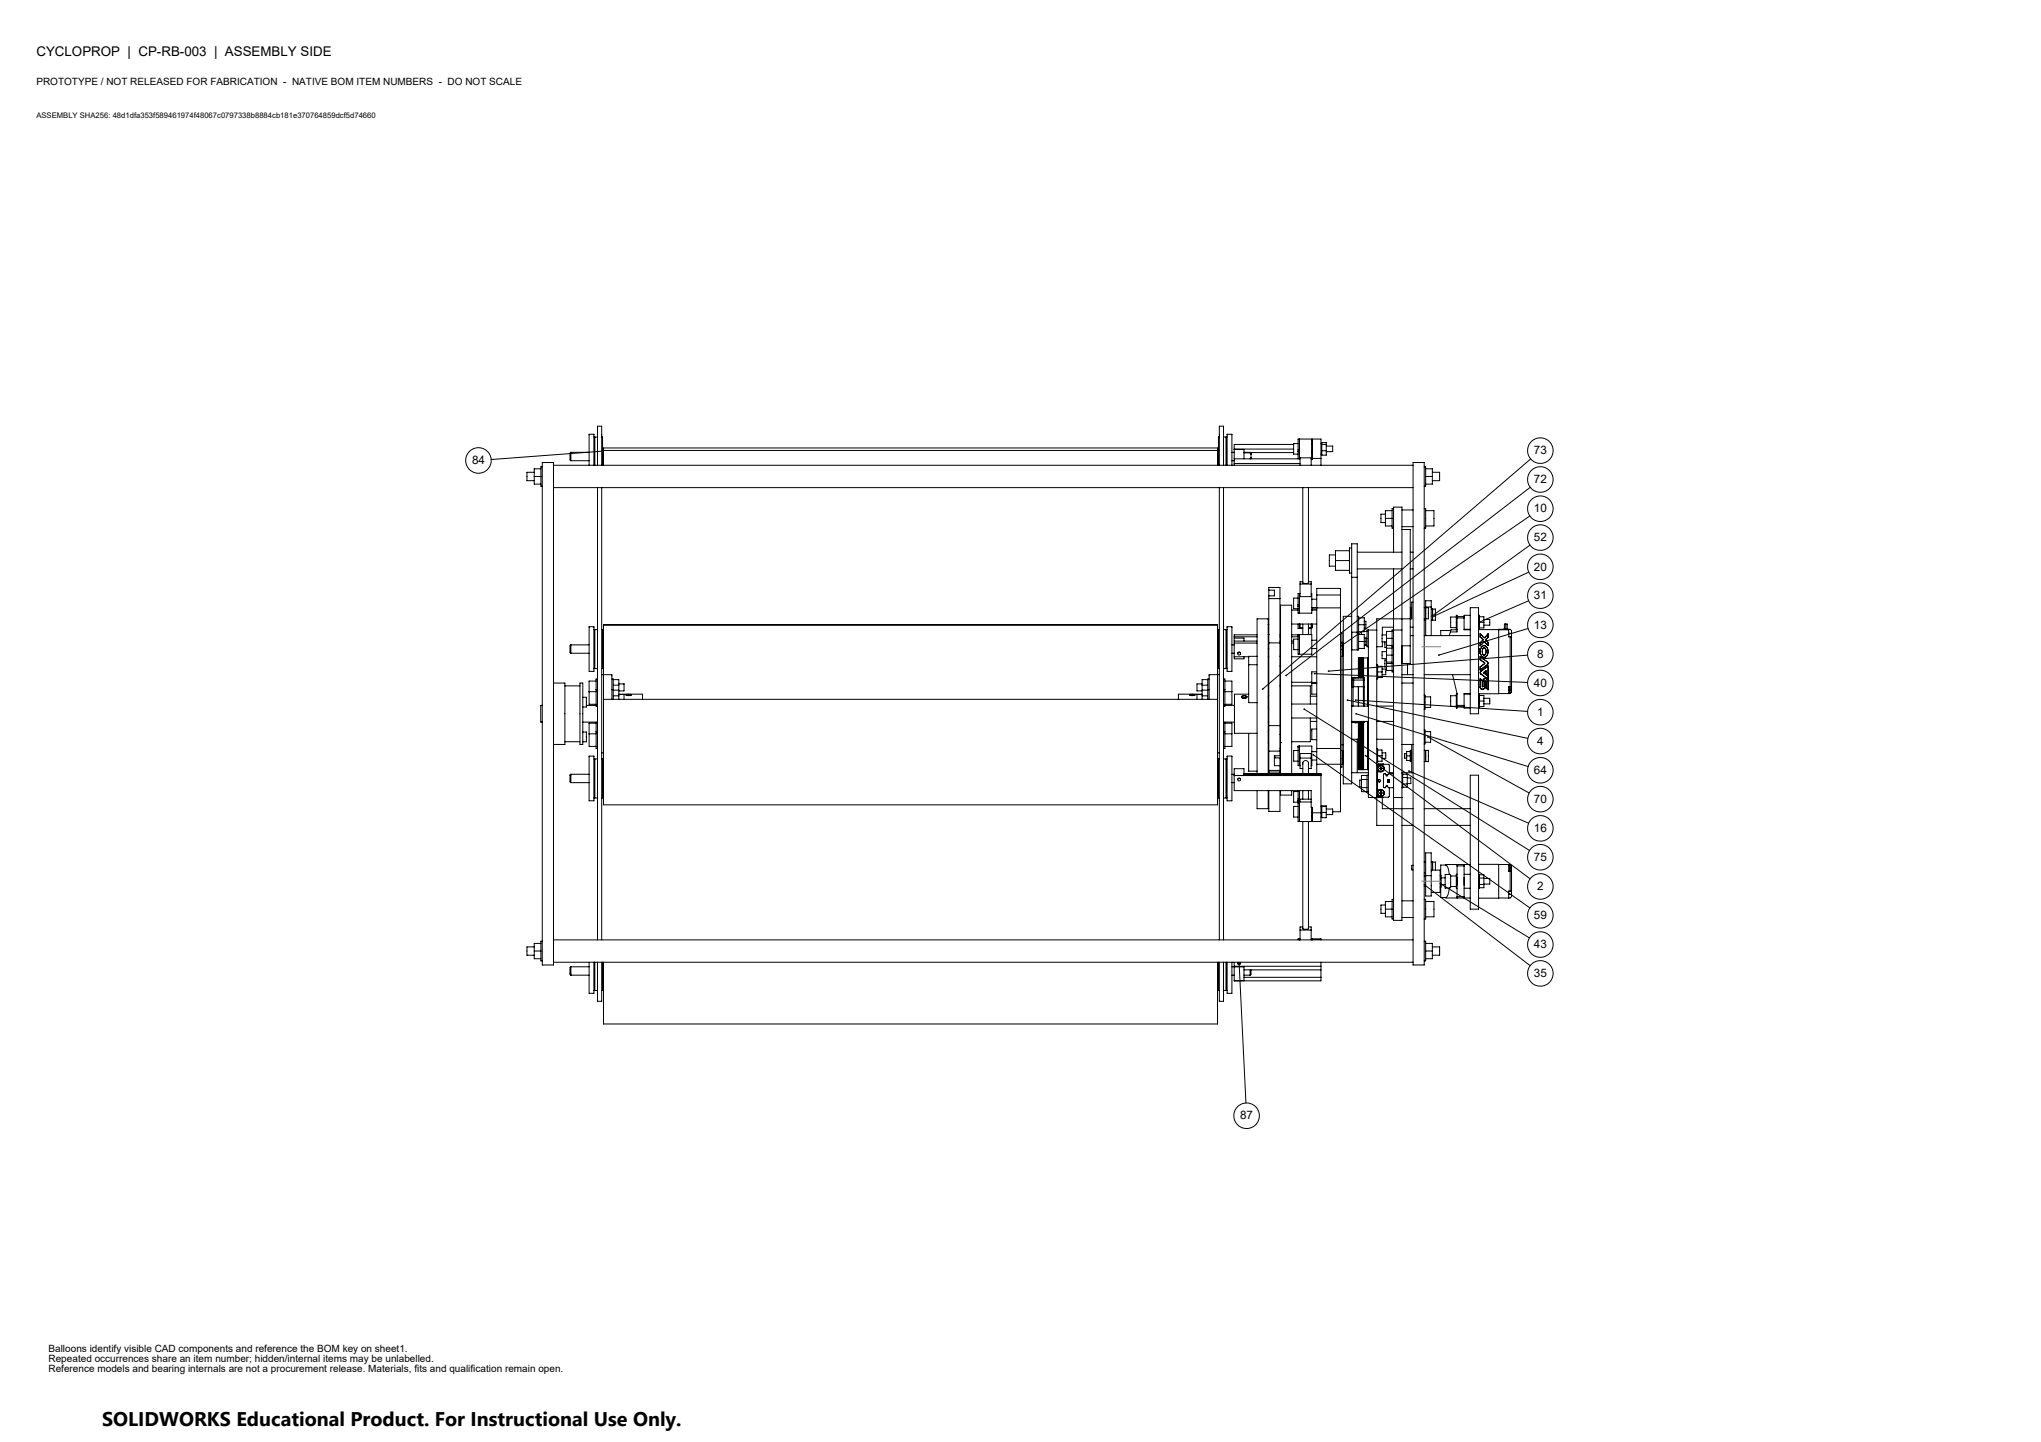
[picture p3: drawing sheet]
<svg xmlns="http://www.w3.org/2000/svg" width="841mm" height="594mm" viewBox="0 0 841 594" stroke-linecap="round" stroke-linejoin="round" font-family="sans-serif">
<g fill="none" stroke="#000" stroke-width=".41">
<path d="M220.1 194.5h-3v3.5h3M220.1 196.3h2.8M222.9 196.3v4h.5M222.9 193.1h-2.8v6.3h2.8M223.4 192.3h-.5v4M223.4 190.5h4.7v207h-4.7zM228.1 191.7h354.2M235.2 186.3v3.5M235.2 186.3l-.3 .4v2.7l.3 .4M235.2 189.8h7.5M235.2 186.3h7.5M242.7 191.7v-12.8h2v12.8"/>
<path d="M244.7 180h1.5M245 180v11.7M246.2 191.7v-16.1h1.7v16.1M247.9 180h.4v11.7M248.3 185.8v4.6M248.4 185.8l-46 3.5M248.4 189.8h.3M248.4 186.3h.3M248.7 185.6v6.1M248.7 184.6v1M248.7 184.5h253M248.7 185.6h253"/>
<path d="M501.7 185.6v6.1M501.7 184.6v1M501.7 189.8h.2M501.7 186.3h.2M502.1 185.8v4.6M502.4 180h-.3v11.7M502.4 191.7v-16.1h1.8v16.1M504.2 180h1.4M505.3 180v11.7M505.6 191.7v-12.8h2v12.8M507.6 189.8h1M507.6 186.3h1"/>
<path d="M508.6 190.9h27.1M508.6 189h27.1M508.6 185.1h4v3.9M508.6 185h24.4M512.6 186.3h2.5M512.6 186.5h2.5M515.1 186.3v.2M515.1 186.3l.4 .8M515.1 186.5l.4 .6M515.2 186.4h17.8M515.5 187.1v1.9M515.5 188.6l-.4 .4"/>
<path d="M533 183.1h-24.4v8.6M534.9 185.4v-4.5h5.6v8h-.2M534.9 185.4h.5v-4.5v8v-2.9h-.5M534.9 186v2.9h.8M534.9 182.7h-1.9v4.4h1.9M534.9 185.4v.6M534.9 186h.5M535.7 191.7v-3.1h4.6v3.1M540.5 186.8h.2M540.5 183h.2M540.5 181.5h.2M540.7 188.8v-7.9h3.6v7.9"/>
<path d="M540.7 188.8v.5h-.4M540.7 188.8h3.6M544.3 182.7h.4M544.3 187.1h.4M544.3 188.8v2.9M544.7 183.1h1.8M544.7 182.3h1.8v5.2h-1.8zM544.7 185.7h1.8M546.5 183.8h2.6v2.2h-2.6M582.3 190.5h4.5v207h-4.5zM586.8 192.3h.6v4M587.4 196.3v4h-.6"/>
<path d="M587.4 193.1h2.8v6.3h-2.8M587.4 196.3h2.8M590.2 194.5h3v3.5h-3M630.7 189l-110.4 94.9M228.1 200.9h354.2M246.2 200.9v186.3M247.9 200.9v186.3M502.4 200.9v186.3M504.2 200.9v186.3M536.8 200.9v39.3M539.2 200.9v39.3M570.9 211.8h-1.9v3.5h1.9"/>
<path d="M570.9 213.5h2.7M573.6 213.5v4.1h.6M573.6 210.4h-2.7v6.3h2.7M574.2 209.5h-.6v4M577.7 218.1v161h-3.5v-144.8M577.7 218.1h3.4v55.2h-3.4M577.7 210.1h4.6M577.7 217h4.6M577.7 218.1v-9.2h-3.5v18.6M586.8 209.5h.6v8.1h-.6M587.4 210.4h3.5v6.3h-3.5M630.4 212.5l-77.7 53.5"/>
<path d="M630.6 200.7l-100.7 77.6M536.8 239.6h-1.1v6.2h4.6v-6.2h-1.1M550.3 228.6h-2.5v4.6h2.5M550.3 230.9h5.7M556 230.9v5.2h1M556 226.9h-5.7v8h5.7M557 225.7h-1v5.2M557 237.8v-13.8h2.3v13.8M557 237.8v85.1h-3.5v-69h3.5M557 237.8h2.3M559.3 227.5h18.4M559.3 234.3h18.4"/>
<path d="M559.3 237.8v29.9M581.1 227.5h1.2M581.1 234.3h1.2M629.9 235.7l-39 18.1M630.4 224.5l-40.4 29.3M242.7 258.2h2v18.4h-2zM244.7 259.3h1.5M245 259.3v16.1M247.9 259.3h.4v16.1h-.4M248.7 257.5v20.2M248.7 257.4h253M248.7 257.4v.1"/>
<path d="M501.7 257.5v20.2M501.7 257.4v.1M502.4 259.3h-.3v16.1h.3M504.2 259.3h1.4M505.3 259.3v16.1M505.6 258.2h2v18.4h-2zM522.6 255l-4.6-.1v63.8M522.6 257.3h.2M522.6 255v6.3M522.6 255h.2M522.8 243.1h2.3v2.4h-2.3M522.8 246.6h4.6"/>
<path d="M532.2 251.3h2.7M532.2 257.1h10.4M534.9 249h.5v-4.5v8.1v-2.9h-.5M534.9 257v1.9h1.9M534.9 246.4h-1.9v4.3h1.9M534.9 249v.7M534.9 249.6h.5M535.4 257v1.9zM535.7 244.5h-.8v4.5M535.7 257.1v1.4h1.1M535.7 240.6h4.6M536.8 240l.7 .3 1.7-.2"/>
<path d="M536.8 257.1v4.3M539.2 258.9h1.1M539.2 257.1v4.3M539.2 240v.1M540.3 244.5h.2v8.1h-5.6v-2.9M540.3 257.1v4.3M540.5 257.1v1.5M540.5 251.3h2.1M540.5 246.8h2.1M540.5 250.3h2.1M540.7 257.1v1.5l-1.5-.1M542.6 250.8h-1.9v.5"/>
<path d="M542.6 250.4v57.9M542.6 245.1v5.3M542.6 245.1v-2.7h9.7v2.7M542.6 245.1h9.7M542.6 250.4h9.7M552.3 250.4v57.9M552.3 245.1v5.3M559.3 253.9h.5v3.4M559.8 257.3v3.5M559.8 257.3h2.4M559.8 254.5h2.4v5.7h-2.4M562.2 255.9h.6v2.9h-.6"/>
<path d="M563.8 259.5v69h3.5M567.3 259.5h-4v3.5M574.2 258.4h-4.6v3.1M577.7 259.5h-4.1v3.5M581.1 250.3h.3v4.6M581.1 258.4h1.2M581.4 251.5h.3M581.4 253.8h.3M582.3 248h-.6v6.9h-14.4v85.1h6.9M586.8 250.3h1.8v4.6h-1.8M586.8 255.5h.6M587.4 250h2.3"/>
<path d="M589.7 250.9h1.8v4.6h-1.8M590.3 250.9v4.6M593.7 259.8v2M593.7 259.7h4.1M600.1 254.2h-2.4v4.3h2.4M600.4 253.9v-.4h-.3v5.7h.3M600.4 254.6v-.6h2.9v.6M600.4 254.6h2.9M600.4 259.4h-2.5l-.3 .9M600.4 259.4v.9h-2.8M600.4 254.6v4.8M603.3 254.6v4.8h2.5"/>
<path d="M603.3 259.2h2.5M605.8 253.5h-2.5v.4M605.8 250.3h3.4v43.7h-3.4zM609.2 253.5h.4v2.9M609.2 259.4h8.3M609.6 256.4v2.8h-.4M609.6 254.1h1.8v4.5h-1.8M609.6 256.4h1.8M611.4 255.2h2.5v2.3h-2.5M617.5 259.4h4.2v2.9h.6M617.5 259.4l4.8-.2a1.24 1.24 0 0 1 .5 1.7M617.5 259.4v26.4"/>
<path d="M619.9 259l-.4 .2M619.9 259h1.2M620.5 257.1h-.6v1.9M620.5 257.1h.6v1.9M620.5 257.1v1.9M621.1 259l.3 .2M629.7 258.9l-36.8 11M629.9 247.5l-20.5 8.9M235.2 265.6l-.3 .4v2.7l.3 .4M235.2 265.6v3.5M235.2 269.1h7.5M235.2 265.6h7.5"/>
<path d="M244.7 275.4h1.5M246.2 279.7h-.6v4.4M247.9 277.9h4.2v10.2M248.3 265.1v4.6M248.4 269.1h.3M248.4 265.6h.3M248.7 277.9v9.7M252.1 279.7h.6v4.4M252.7 280h2.3v8.1M497.7 280h-2.4v8.1M498.2 279.7h-.5v4.4M501.7 277.9v9.8"/>
<path d="M501.7 269.1h.2M501.7 265.6h.2M502.1 265.1v4.6M502.4 277.9h-4.2v10.2M504.2 279.7h.5v4.4M504.2 275.4h1.4M507.6 269.1h1M507.6 265.6h1M508.6 270.5v.9h4v-.9M508.6 264.9h9.4M508.6 262.8h4v1.3M508.6 270.5h5.9"/>
<path d="M508.6 264.1h9.4M508.6 262.3h9.4M510 269.3a.61 .61 0 0 1 .6-.8 .61 .61 0 0 1 .6 .8M514.5 273.8h3.5M518 261.5h-9.4v9M518 270.4h-3.5v19h3.5M522.6 261.3h.1M522.6 261.3v57.4M522.6 267.3h.2M522.6 270.5h.2M522.8 264.8v34.1M522.8 264.8v-22.8h4.6v22.8"/>
<path d="M522.8 264.8h4.6M527.4 264.8v34.1M527.4 270.3h.2M527.4 261.5h.2M527.4 264.6h.2M527.4 274.3h.2M527.4 264.1h.2M527.4 262.3h.2M532.2 264.9h.8M532.2 270.5h10.4M532.2 264.1h.8M532.2 262.3h2.7"/>
<path d="M534.9 261.4h5.6v8.1h-5.6zM534.9 263.3h-1.9v4.3h1.9M535.4 261.4v8.1v-8h-3.2M535.4 261.4h.1M540.5 263.7h2.1M540.5 267.2h2.1M541.7 277.5l87.8 3.6M542.6 276.7h-2.1v4.4h2.1M552.3 260.8h.6v3.8M552.9 264.6h.4v5.7h-.4M552.9 264.6v50.3M553.3 269.4h.2"/>
<path d="M553.3 265.5h.2M553.3 270h.2M557 260.4h2.3M557.4 279.2v.3M557.4 279.2l-.2 .3M557.8 279.2v3.7M558.2 279.1h.1M558.2 279.1h.5M558.2 279.1l-.8 .1M558.7 279.1h.4M558.7 279.1v.1M559.1 279.1h.1"/>
<path d="M559.1 279.1l.9 .1M559.3 260.8h.5M559.8 260.8v3.5M559.8 264.3v3.4h-2.8M559.8 261.4h2.4v5.7h-2.4M559.8 264.3h2.4M559.9 271v8.2M560.4 271h.1M560.4 271h-.7v8.2M560.4 271v8.2M560.5 271h.3M560.5 271v8.2"/>
<path d="M560.8 271h.1M560.8 271v8.2M560.9 271h.5M560.9 271v8.2M561 260.2v1.2M561.4 271h.1M561.4 271v8.2M561.4 271h.4M561.8 271h.1M561.8 271v8.2M561.9 271h1.9M561.9 271l-.1 19.9"/>
<path d="M562.2 262.8h.6v2.9h-.6M562.2 265.8h1.1M562.2 260.1h1.1M562.8 263h.5M563.3 263v3.4h.5M563.5 271v19.9M567.3 273.9h.4v2.9M567.7 276.8v2.8h-.4M567.7 276.8h1.8M567.7 274.5h1.8v4.6h-1.8M569.5 275.6h1.5v2.3h-1.5M569.6 264.4v2h-2.3"/>
<path d="M570.7 264.4v2.3h.6M571.3 271.9h-.6v2.9h.6M571.3 268.4h-1.8v2.9h1.8M571.3 261.5h-1.8v2.9h1.8M571.3 273.3h2.9M571.3 265.8h2.3M571.3 263h2.3M571.3 267h2.3M571.3 272.7h2.3M571.3 269.9h2.3M573.6 269.9v6.9h.6M573.6 263v3.4"/>
<path d="M573.6 266.4v3.5M573.6 266.4h.6M573.6 260.1h-2.3v16.1h2.3M577.7 277.9h4.6M577.7 266h3.4M580 273.3v4.6M581.1 261.8h1.2M586.8 277.9h19M586.8 261.8h19M587.4 261.8v-14.3h2.3v14.3M597.6 260.3l-.4 1.5M598.5 277.9l1.9 7.8v4.9"/>
<path d="M609.2 268.5a.35 .35 0 0 1 .5 .3 .35 .35 0 0 1-.5 .4M609.2 267.4a.35 .35 0 0 1 .5 .3 .35 .35 0 0 1-.5 .3M609.9 279.6l.9 .8v2.5l.2-.1a3.8 3.8 0 0 1 .3-3 1.07 1.07 0 0 1 1.2-.2 1.07 1.07 0 0 1 .7 1v3.5l-.9-.7-.2-2.8-.3 .2v2.2a.94 .94 0 0 1-.9 .9 .94 .94 0 0 1-1-.9zM609.9 270.5l3.3 2.6-.3 .7-3 2.2v-1.3l1.9-1.4-1.9-1.5zM609.9 261l1.6 1.7 1.7-1.6a2.97 2.97 0 0 1-1.1 2.5l.1 .1a1.73 1.73 0 0 1 1 2.3l-1.7-1.6-1.6 1.6a1.87 1.87 0 0 1 1.1-2.4v-.2a1.83 1.83 0 0 1-1.1-2.4zM610 276.7l3.2-2.4v3.8a1.22 1.22 0 0 1-.9-1.7l-1 .7 1.9 1.4v1.3l-3-2.2zM610.7 266.3a1.27 1.27 0 0 1 2 .4 2.68 2.68 0 0 1-1.2 4.1 2.72 2.72 0 0 1-.8-4.5zM611.3 277.1h.1M611.3 266.9l.1-.1a1.34 1.34 0 0 1 .9 2.2l-.2 .5a.58 .58 0 0 1-.6 .4 .58 .58 0 0 1-.5-.4l-.2-1.1zM621.7 260.9h1.1M622.3 262.3v20.6M622.3 262.3h.5"/>
<path d="M622.8 262.3v20.6M622.8 260.9v1.4M629.5 269.9l-82 6.6M223.4 290.6h-.6v6.9h.6M228.1 281.4h4.7v25.3h-4.7M232.8 282.5h6.2M239 281.4h1.1v25.3h-1.1zM240.1 287.2h1.5v4h-1.5M240.1 297.5h6.1M241.6 290.6h4M242.7 284.9v5.2h2.9M242.7 284.9h2.9"/>
<path d="M245.6 297.9h-2.9v4.4M245.6 280.6h-2.9v4.3M245.6 284.1v6.9h.6M245.6 297.5v3.9M245.6 284.1h.6M248.7 288.1h253v43.4h-253zM252.1 284.1h.6M252.7 284.1v4M252.7 286.6h2.3M252.7 282.3h2.3M252.7 284.3h2.3M255 286.1h2.1v2"/>
<path d="M255 281.7h2.1M255 286h3.4M257.1 281.8v2.8h-2.1M257.1 281.7v.1M257.9 286.2l1 .4 1.3-.4M258 286.1h2.1a1.61 1.61 0 0 1-2.2 .1zM258.4 286.1l1.3 .1-.9 .2zM259.6 286h5.2v2.1M490.2 286.2l.8 .4 1.5-.4M490.3 286.1h2.1a1.61 1.61 0 0 1-2.2 .1zM490.7 286.1l1.3 .1-.9 .2zM490.7 286h-5.1v2.1"/>
<path d="M491.9 286h3.4M495.3 286.1h-2.1v2M495.3 281.7h-2.1v2.9h2.1M495.3 286.6h2.4M495.3 282.3h2.4M495.3 284.3h2.4M497.7 284.1v4M497.7 284.1h.5M504.2 284.1h.5M504.2 297.5h4.5M504.7 297.9h2.9v4.4M504.7 280.6h2.9v4.3"/>
<path d="M504.7 297.5v3.9M504.7 284.1v6.9h-.5M504.7 284.9h2.9M504.7 290.6h4M507.6 284.9v5.2h-2.9M511.6 286.8a1.23 1.23 0 0 1 2.2 .5 1.21 1.21 0 0 1-2.2-.5zM512.1 286.9a.61 .61 0 0 1 .7-.3 .61 .61 0 0 1 .4 .7h-1zM513.8 287a1.33 1.33 0 0 1-2.3 0M514.5 286h-5.8v16.1h9.3M522.6 291.4h.1M522.6 287h.1M522.6 297.5h.2"/>
<path d="M522.8 286.4v5.7M522.8 298.9v18.5M522.8 298.9h4.6M527.4 298.9v12.5h-2.3v4h2.3M527.4 282.5h.2M532.2 282.5h7.7v7.5M532.2 290h10.4M532.2 295.8h10.4M532.2 281.1h8.3M537.4 292.1l92.8 58.2M539.9 295.8v9.7h-7.7M539.9 286.8h2.7"/>
<path d="M539.9 297.2h2.7M542.6 281.6h-2.1v4.4h2.1M555.2 288.4l74.4 15.8M557 290.9h6.8M557 297.2h6.8M557 282.9h5.2M557.2 282.9v-3.7h5v11.7M557.2 297.2v.4h5v-.4M557.2 280.1h5M557.4 297.2v.4M557.4 297.6l.8 .1M557.5 282.9v8"/>
<path d="M557.8 297.2v.4M558.2 297.7h.4M558.2 297.7h.1M558.6 297.7h.1M558.6 288.4l70.9 4.6M558.7 297.7h.1M558.7 297.6v.1M558.8 297.7h.1M558.8 294l70.9 21.8M559.1 297.7h.1M559.1 297.7h-.3M559.7 282.9v8"/>
<path d="M559.7 297.6v19.4h.7M559.8 282.9v8M559.9 297.6v19.4M560 297.6l-.9 .1M560.4 297.6v19.4M560.5 297.6v19.4M560.8 297.6v19.4M560.9 297.6v19.4M561.4 297.6v19.4M561.8 297.6v19.4M561.8 297.2l.1 19.8M563.5 297.2v19.8"/>
<path d="M567.3 290.9h6.9M567.3 297.2h6.9M577.7 281.4h4.6M586.8 286.4h.4v5.7h-.4M587.2 287h2.3v4.4h-2.3M600.1 286.6h-2.4v4.4h2.4M600.4 285.9h-.3v5.8h.3v-.4M600.4 290.6v.5h2.9v-.5M600.4 290.6h2.9M603.3 291.3v.4h2.5M603.3 285.9h2.5M605.8 285.7h-2.5v4.9"/>
<path d="M609.2 285.9h.4v2.9M609.2 285.8h8.3M609.6 288.8v2.9h-.4M609.6 286.5h1.8v4.6h-1.8M609.6 288.8h1.8M611.4 287.6h2.5v2.3h-2.5M617.5 285.7h4.2M621.7 285.4h.3M621.7 283.1h.3M622 283.1l.3 1.2M622 284.3h-.3h1.1M622 284.3h.3"/>
<path d="M622 284.3v1.1M622 283.1v1.2M622.3 284.3v.8l-.3 .3M622.3 282.9h-.6v2.8M622.3 282.9h.5M622.8 282.9v1.4M622.8 284.3a1.08 1.08 0 0 1-1.1 1.4M232.8 305.5h6.2M234.9 319.3h.1M234.9 319.3v2.7l.3 .4M235.2 318.9v3.5M235.2 318.9h7.5"/>
<path d="M235.2 318.9l-.3 .4M240.1 301.5h1.5v4.1h-1.5M242.7 311.5h2v18.4h-2zM242.7 302.3v5.2h2.9M242.7 302.3h2.9M244.7 312.6h1.5M245 312.6v16.1M245.6 301.4v6.9h.6M245.6 301.4h.6M247.9 312.6h.4v16.1h-.4M247.9 310.1h.8M248.3 318.4v4.6"/>
<path d="M248.4 318.9h.3M501.7 310.1h.7M501.7 318.9h.2M501.9 318.4l.2 4.6M501.9 318.4h.2M501.9 318.4h.1M502.4 312.6h-.3v16.1h.3M504.2 312.6h1.4M504.2 301.4h.5M504.7 301.4v6.9h-.5M504.7 302.3h2.9M505.3 312.6v16.1"/>
<path d="M505.6 311.5h2v18.4h-2zM507.6 302.3v5.2h-2.9M507.6 318.9h1M508.6 319.4v-2.8h4v2.8M508.6 319.4v6.3h31.7v6.9h.4v2.2M508.6 319.4l35.7 .1M512.6 318.9h2.5M512.6 319.3h31.7M512.6 318.7h31.7v16.1M512.6 318.9h31.7M514.5 302.1v15.6h3.5M515.1 318.9v.4"/>
<path d="M515.1 318.9l.4 .4M522.6 305.7h.1M522.6 301.4h.1M522.8 317.4v.6M522.8 300.7v5.8M522.8 318h4.6M522.8 317.4h4.6M522.8 309.4h4.6M522.8 318v.7M525.3 311.4v.8h2.3M527.4 317.4v.6M527.4 312.2v5.2"/>
<path d="M527.4 318v.7M527.4 308.2h.2M527.4 302.5h.2M527.6 305.9v-56.6h4.6v69.4M527.6 312.2v6.5M527.6 305.9h.1M527.6 305.9v6.3M534.9 307.8v7.6h.8M534.9 309.2h-1.9v4.3h1.9M534.9 307.8v-.5h5.6v8.1h-.2M534.9 307.5h.5M535.4 307.3v8.1v-7.6h-.5"/>
<path d="M535.7 312.3h4.6M536.8 314.8a1.2 1.2 0 0 1 1.2-1.5 1.2 1.2 0 0 1 1.2 1.5M536.8 314.1v4.6M536.8 316.6h-1.1v-6.2h4.6v6.2h-1.1M539.2 314.1v4.6M540.5 309.6h2.1M540.5 313.1h2.1M541.2 310.9l89.2 63.1M542.6 300.3h-2.1v4.4h2.1M542.6 308.3v6.5M542.6 314.8v3.9M542.6 308.3h9.7"/>
<path d="M542.6 314.8h9.7M552.3 308.3v6.5M552.3 314.8v19.6h-3.2M552.9 309.1h.4v5.8h-.4M552.9 314.9v1.1h-.6M552.9 306.8h.6M553.3 310h.2M553.3 314h.2M557 304.5h2.7M557 318.3h6.8M559.3 304.5v13.8M560.4 317h.1"/>
<path d="M560.5 317h.3M560.8 317h.1M560.9 317h.5M561.4 317h.1M561.4 317h.4M561.8 317h.1M561.9 317h1.9M562.7 311.3l67.8 50.7M563.3 319.4h-2.3v6.7h2.3M563.8 319.3h-.5v6.9h.5M567.3 308.4h.4v2.9M567.3 304.5h6.9"/>
<path d="M567.7 311.3v2.8h-.4M567.7 309h1.8v4.6h-1.8M567.7 311.3h1.8M567.8 315.2h1.2a1.39 1.39 0 0 1 1.4 1.4 1.39 1.39 0 0 1-1.4 1.4h-1.5M567.8 315.2l.3-.4h4l.4 .4v3.5M567.8 315.2l-.3 .2v12.4l.6 .6h4l.4-.4v-3.5M569 316.1l-.1 .4h-.3l.4 .5M569 316.1l.1 .4h.4l-.5 .5M569 315.2a1.32 1.32 0 0 1 1.3 1.4 1.32 1.32 0 0 1-1.3 1.3M569 315.2a1.32 1.32 0 0 0-1.3 1.4 1.32 1.32 0 0 0 1.3 1.3M569 315.2v.9M569 317v.9"/>
<path d="M569.5 310.1h1.5v2.3h-1.5M570.1 314.8l-2.2-.1-.6 .6M572.5 318.3h1.7M574.2 319.1l-.3-.4h-1.7l-.8 1-.6-.9-.7 .2v5.3l.7 .2 .6-1 .7 1h1.8l.3-.3M577.7 318.7h.3v5.8h-.3M577.7 306.7h4.6M577.7 318.3h4.6M578 319h1.9v5.3h-1.9M579.6 310.5h-.8v1.8h.8M579.6 311.4h1.5M580.6 317.6l49.3 21.5M581.1 309.1h.3v4.6h-.3z"/>
<path d="M581.1 309.6h-1.5v3.7h1.5M581.4 310.3h.3M581.4 312.6h.3M581.7 306.7v11.6M586.8 300.7h.4v5.8h-.4M586.8 309.1h1.8v4.6h-1.8M587.2 301.4h2.3v4.3h-2.3M587.4 309.1v4.6M588.4 303.6l41.7 23.1M605.8 319.3h3.4v55.2h-3.4zM235.2 322.4h7.5M244.7 328.7h1.5"/>
<path d="M248.4 322.4h.3M501.7 322.4h.2M504.2 328.7h1.4M507.6 322.4h1M510 321.2a.58 .58 0 0 1 .6-.7 .58 .58 0 0 1 .6 .7M518 325.7v7.4h4.6v-7.4M522.6 333h.2M522.8 325.7v8.5h4.6v-8.5M527.6 325.7v1.8h4.6v-1.8M534.9 330.8v7.6h5.6v-5.8M534.9 329h.5v-3.3v12.7v-7.6h-.5M534.9 325.7v3.3"/>
<path d="M534.9 326.1h-1.9v4.3l2.4 .1v-.8h-.5M534.9 332.2h-1.9v4.4h1.9M534.9 330.4h5.4M534.9 329v1.8M534.9 329.6h.5M536.8 325.7v3.5M536.8 338.4v44.2M539.2 325.7v3.5M539.2 338.4v44.2M540.3 329.2h-4.6v1.2M540.5 336.2h.2M540.7 334.8v3.6h3.6v-3.6"/>
<path d="M540.7 334.8h3.6M544.3 332.2h2.2M544.3 336.6h.4M544.7 334.7h1.8M544.7 332h1.8v4.8h-1.8zM546.5 333.3h2.6v2.3h-2.6M561 321.3h-.7v2.9h.7M561 324.4h2.3M561 321.1h2.3M567.3 327.9l.6 .6 2.2-.1M567.5 321.2h1M567.5 325.3h1.5"/>
<path d="M567.5 322.1h1M567.8 328h1.2M568.5 321.2a.46 .46 0 0 1 .4 .4 .46 .46 0 0 1-.4 .5M568.5 321.2a.46 .46 0 0 0-.5 .4 .46 .46 0 0 0 .5 .5M569 326.2l.1 .4h.4l-.5 .5M569 326.2l-.1 .4h-.3l.4 .5M569 325.4a1.32 1.32 0 0 1 1.3 1.3 1.32 1.32 0 0 1-1.3 1.3M569 325.4a1.32 1.32 0 0 0-1.3 1.3 1.32 1.32 0 0 0 1.3 1.3M569 325.4v.8M569 327.1v.9M569.6 328.5v4.6h12.7M571.7 321.2h.1"/>
<path d="M571.7 321.2h.9M571.7 321.2l.3 .2M571.8 322.2l-.1-.4v.4h.9v-.4l-.1 .4M571.9 321.2v.2M571.9 321.4h.1M572.1 321.9v.3M572.1 321.9h.1M572.6 321.2h.1M574.2 328.5h3.5M578 323h1.9M578 320.3h1.9M579.9 320.5h1.4v2.3h-1.4"/>
<path d="M586.8 333.1h19M577.7 340h4.6M582.3 356.5h-.6v1.8h.6M586.8 355.1h.6M586.8 359.7h.6M586.8 340h19M587.4 351.3h2.3v17.8h-2.3zM589.7 355.1h1.8v3.3M589.7 358.4h3.7v9.2h-3.7M590.3 355.1v3.3M595.8 356.3a4.9 4.9 0 0 1 1.4 4M595.8 356.3h-2.1v5.4"/>
<path d="M600.4 356.1v.6M600.4 356.1h2.9M600.4 356.7h2.9M600.4 356.7v12.7M600.4 356.1h-4.6v.2M603.3 356.1v.6M603.3 356.7v12.7M603.3 356.1h2.5M609.2 356.1h8.3v13.9h-8.3M617.5 356.1h4.2M621.7 356.1v2.9h.6M621.7 356.4h.3"/>
<path d="M621.7 356.1h.6a1.1 1.1 0 0 1 .5 1.5M621.7 358.7h.3M622 356.5l.2 .1M622 356.4v2.3M622 356.4l.3 .3v1.7l-.3 .3M622.3 359v8.1M622.3 359h.5M622.3 357.6h.5M622.8 359v8.1M622.8 357.6v1.4M570.9 372.8h-1.9v3.4h1.9M570.9 374.5h2.7"/>
<path d="M573.6 374.5v4.1h.6M573.6 371.4h-2.7v6.3h2.7M574.2 370.5h-.6v4M577.7 371.1h4.6M577.7 378h4.6M586.8 370.5h.6v8.1h-.6M586.8 360.8h.6M586.8 365.2h.6M587 364.5l43.5 33.3M587.4 371.4h3.5v6.3h-3.5M587.4 360.7h2.3M593.4 360.6h.4v4.8h-.4"/>
<path d="M593.5 364l36.7 22.4M593.7 364.4h1.8M595.5 361.6h-1.8v8.1h2.1M595.8 369.7v.2h4.6M597.2 365.7a4.7 4.7 0 0 1-1.4 4M597.7 360.8v4.4M597.7 360.8h2.4M597.7 365.2h2.4M597.8 360.8l-.3-.6h-2v5.6h1.9l.4-.6M600.4 361.4v3.3M600.4 360.1h-.3v5.8h.3M600.4 369.9h2.9"/>
<path d="M600.4 369.4v.5M600.4 369.4h2.9M603.3 369.4v.5M603.3 369.9h2.5M603.3 361.4v3.3M603.3 360.1h2.5M603.3 365.9h2.5M609.2 360.1h.4v5.8h-.4M609.6 360.4h1.8v5.3h-1.8M609.6 364.3h1.8M609.6 361.7h1.8M611.4 361.9h2.5v2.3h-2.5"/>
<path d="M617.5 369.9h4.2M621.7 368.5h1.1M622.3 367.1h-.6v2.8M622.3 367.1h.5M622.8 367.1v1.4M622.8 368.5a1.08 1.08 0 0 1-1.1 1.4M220.1 390.1h-3v3.4h3M220.1 391.8h2.8M222.9 391.8v4h.5M222.9 388.6h-2.8v6.3h2.8M223.4 387.7h-.5v4.1M228.1 387.2h354.2"/>
<path d="M228.1 396.4h354.2M235.2 398.2l-.3 .4v2.7l.3 .4M235.2 398.2v3.5M235.2 398.2h7.5M242.7 396.4v12.8h2v-12.8M245 396.4v11.6M246.2 396.4v16.1h1.7v-16.1M248.3 397.7v4.6M248.3 396.4v11.6h-.4M248.4 398.2h.3M248.7 396.4v25.4h253v-25.4M501.7 398.2h.2"/>
<path d="M502.1 397.7v4.6M502.1 396.4v11.6h.3M502.4 396.4v16.1h1.8v-16.1M505.3 396.4v11.6M505.6 396.4v12.8h2v-12.8M507.6 398.2l5 .1v5.7M508.6 396.4v7.6M508.6 398h35.7M510 396.6v.4a.63 .63 0 0 0 .6 .4 .63 .63 0 0 0 .6-.4v-.4M510.1 396.4a.56 .56 0 0 0 .4 .6 .56 .56 0 0 0 .7-.4M510.6 396.6l2.8 57.8M511.1 396.4l.1 .2"/>
<path d="M512.6 399.5h31.7M515.1 399.5v2.2M515.5 399.5v1.8l-.4 .4M535.4 386.7v.5zM535.7 386.7h-.8v.5M535.7 383.1h4.6M536.8 382.4a1.81 1.81 0 0 0 2.4 0M536.8 381.8h-1.1v5.4M539.2 381.8h1.1v5.4M540.3 386.7h.2v.5M540.7 387.2v-.5h3.6v.5M544.3 396.4v7.6h-35.7"/>
<path d="M586.8 387.7h.6v4.1M587.4 391.8v4h-.6M587.4 391.8h2.8M587.4 388.6h2.8v6.3h-2.8M590.2 390.1h3v3.4h-3M235.2 401.7h7.5M244.7 408h1.5M248.4 401.7h.3M501.7 401.7h.2M504.2 408h1.4M507.6 401.7h1M508.6 404h.1"/>
<path d="M512.6 401.7h2.5M512.6 402.6h31.7"/>
<circle cx="197.1" cy="189.7" r="5.3"/>
<circle cx="634.7" cy="197.5" r="5.3"/>
<circle cx="634.7" cy="185.6" r="5.2"/>
<circle cx="634.7" cy="209.5" r="5.3"/>
<circle cx="634.7" cy="221.4" r="5.3"/>
<circle cx="634.7" cy="233.5" r="5.3"/>
<circle cx="634.7" cy="257.4" r="5.2"/>
<circle cx="634.7" cy="245.4" r="5.3"/>
<circle cx="510.6" cy="269.3" r=".56"/>
<circle cx="634.7" cy="269.4" r="5.2"/>
<circle cx="634.7" cy="293.4" r="5.3"/>
<circle cx="634.7" cy="281.3" r="5.3"/>
<circle cx="569" cy="316.6" r="1.29"/>
<circle cx="634.7" cy="305.3" r="5.3"/>
<circle cx="634.7" cy="317.3" r="5.3"/>
<circle cx="510.6" cy="321.1" r=".57"/>
<circle cx="569" cy="326.7" r="1.3"/>
<circle cx="634.7" cy="329.2" r="5.3"/>
<circle cx="634.7" cy="341.2" r="5.2"/>
<circle cx="634.7" cy="353.1" r="5.2"/>
<circle cx="634.7" cy="377" r="5.3"/>
<circle cx="634.7" cy="365.2" r="5.2"/>
<circle cx="634.7" cy="389.1" r="5.3"/>
<circle cx="634.7" cy="401" r="5.3"/>
<circle cx="513.7" cy="459.6" r="5.3"/>
</g>
<path d="M585.7 266.4h8.1M585.7 363h8.1" fill="none" stroke="#808080" stroke-width=".41"/>
<path d="M520 283.6v.5l.3-.2-.3 .2a.33 .33 0 0 0 .5 0 .33 .33 0 0 0 0-.5 .33 .33 0 0 0-.5 0zM529.7 278v.4l.2-.1-.2 .1a.34 .34 0 0 0 .5 .1 .34 .34 0 0 0 0-.5 .34 .34 0 0 0-.5 0zM552.4 265.8v.4l.3-.2-.3 .2a.34 .34 0 0 0 .5 .1 .34 .34 0 0 0 0-.5 .34 .34 0 0 0-.5 0zM589.9 253.5l-.2 .5 .3-.2-.3 .2a.34 .34 0 0 0 .5 .1 .34 .34 0 0 0 .1-.4 .34 .34 0 0 0-.4-.2zM590.6 253.6v.4l.3-.2-.3 .2a.34 .34 0 0 0 .5 .1 .34 .34 0 0 0 0-.6 .34 .34 0 0 0-.5 .1zM609.3 256l-.2 .5 .3-.1-.3 .1a.35 .35 0 0 0 .5 .2 .35 .35 0 0 0 .1-.5 .35 .35 0 0 0-.4-.2zM592.7 269.6l-.1 .4 .3-.1-.3 .1a.33 .33 0 0 0 .4 .2 .33 .33 0 0 0 .2-.5 .33 .33 0 0 0-.5-.1zM547.2 276.3l-.1 .2h.4h-.4a.34 .34 0 0 0 .5 .3 .34 .34 0 0 0 .1-.5 .34 .34 0 0 0-.5 0zM541.4 277.3l.3 .2h-.4a.34 .34 0 0 0 .5 .3 .34 .34 0 0 0 .1-.6 .34 .34 0 0 0-.5 .1zM558.3 288.2l.3 .2h-.3a.35 .35 0 0 0 .5 .3 .35 .35 0 0 0 .1-.6 .35 .35 0 0 0-.6 .1zM555 288.2l.2 .2-.3-.1a.34 .34 0 0 0 .4 .4 .34 .34 0 0 0 .2-.5 .34 .34 0 0 0-.5 0zM558.6 293.7l-.1 .2 .3 .1-.3-.1a.34 .34 0 0 0 .3 .4 .34 .34 0 0 0 .3-.4 .34 .34 0 0 0-.5-.2zM588 303.4a.35 .35 0 0 0 .2 .5 .35 .35 0 0 0 .5-.3 .35 .35 0 0 0-.5-.3l.2 .3zM580.4 317.4l.2 .2-.4-.1a.34 .34 0 0 0 .4 .5 .34 .34 0 0 0 .3-.5 .34 .34 0 0 0-.5-.1zM537.2 291.9l.2 .2-.3-.1a.34 .34 0 0 0 .4 .4 .34 .34 0 0 0 .3-.5 .34 .34 0 0 0-.6 0zM562.5 311l.2 .3-.3-.2a.35 .35 0 0 0 .4 .4 .35 .35 0 0 0 .3-.5 .35 .35 0 0 0-.6 0zM540.9 310.6l.3 .3-.3-.2a.36 .36 0 0 0 .3 .5 .36 .36 0 0 0 .3-.5 .36 .36 0 0 0-.6-.1zM593.2 363.8a.37 .37 0 0 0 0 .6 .37 .37 0 0 0 .6-.2 .37 .37 0 0 0-.5-.4l.2 .2zM586.7 364.3a.34 .34 0 0 0 .2 .5 .34 .34 0 0 0 .4-.4 .34 .34 0 0 0-.5-.2l.2 .3zM510.3 396.3a.33 .33 0 0 0 .1 .5 .33 .33 0 0 0 .5-.2 .33 .33 0 0 0-.3-.4v.4v-.4zM248.1 185.6a.35 .35 0 0 0 .1 .6 .35 .35 0 0 0 .5-.4z" fill="#000"/>
<text font-size="8.2" x="42.1" y="587.3">SOLIDWORKS Educational Product. For Instructional Use Only.</text>
<text font-size="5.5" x="15" y="22.9">CYCLOPROP | CP-RB-003 | ASSEMBLY SIDE</text>
<g font-size="4.8">
<text x="194.5" y="191.2">84</text>
<text x="632" y="187.2">73</text>
<text x="632" y="199.1">72</text>
<text x="632" y="211.1">10</text>
<text x="632" y="223">52</text>
<text x="632" y="235">20</text>
<text x="632" y="246.9">31</text>
<text x="632" y="259">13</text>
<text x="633.4" y="271">8</text>
<text x="632" y="282.9">40</text>
<text x="633.4" y="294.9">1</text>
<text x="633.4" y="306.8">4</text>
<text x="632" y="318.8">64</text>
<text x="632" y="330.7">70</text>
<text x="632" y="342.8">16</text>
<text x="632" y="354.7">75</text>
<text x="633.4" y="366.7">2</text>
<text x="632" y="378.6">59</text>
<text x="632" y="390.6">43</text>
<text x="632" y="402.5">35</text>
<text x="511" y="461.2">87</text>
</g>
<g font-size="4.1">
<text x="15" y="35.1">PROTOTYPE / NOT RELEASED FOR FABRICATION - NATIVE BOM ITEM NUMBERS - DO NOT SCALE</text>
<text x="20" y="557.1">Balloons identify visible CAD components and reference the BOM key on sheet1.</text>
<text x="20" y="561.1">Repeated occurrences share an item number; hidden/internal items may be unlabelled.</text>
<text x="20" y="565.1">Reference models and bearing internals are not a procurement release. Materials, fits and qualification remain open.</text>
</g>
<text font-size="3.2" x="15" y="48.6">ASSEMBLY SHA256: 48d1dfa353f589461974f48067c0797338b8884cb181e370764859dcf5d74660</text>
</svg>
